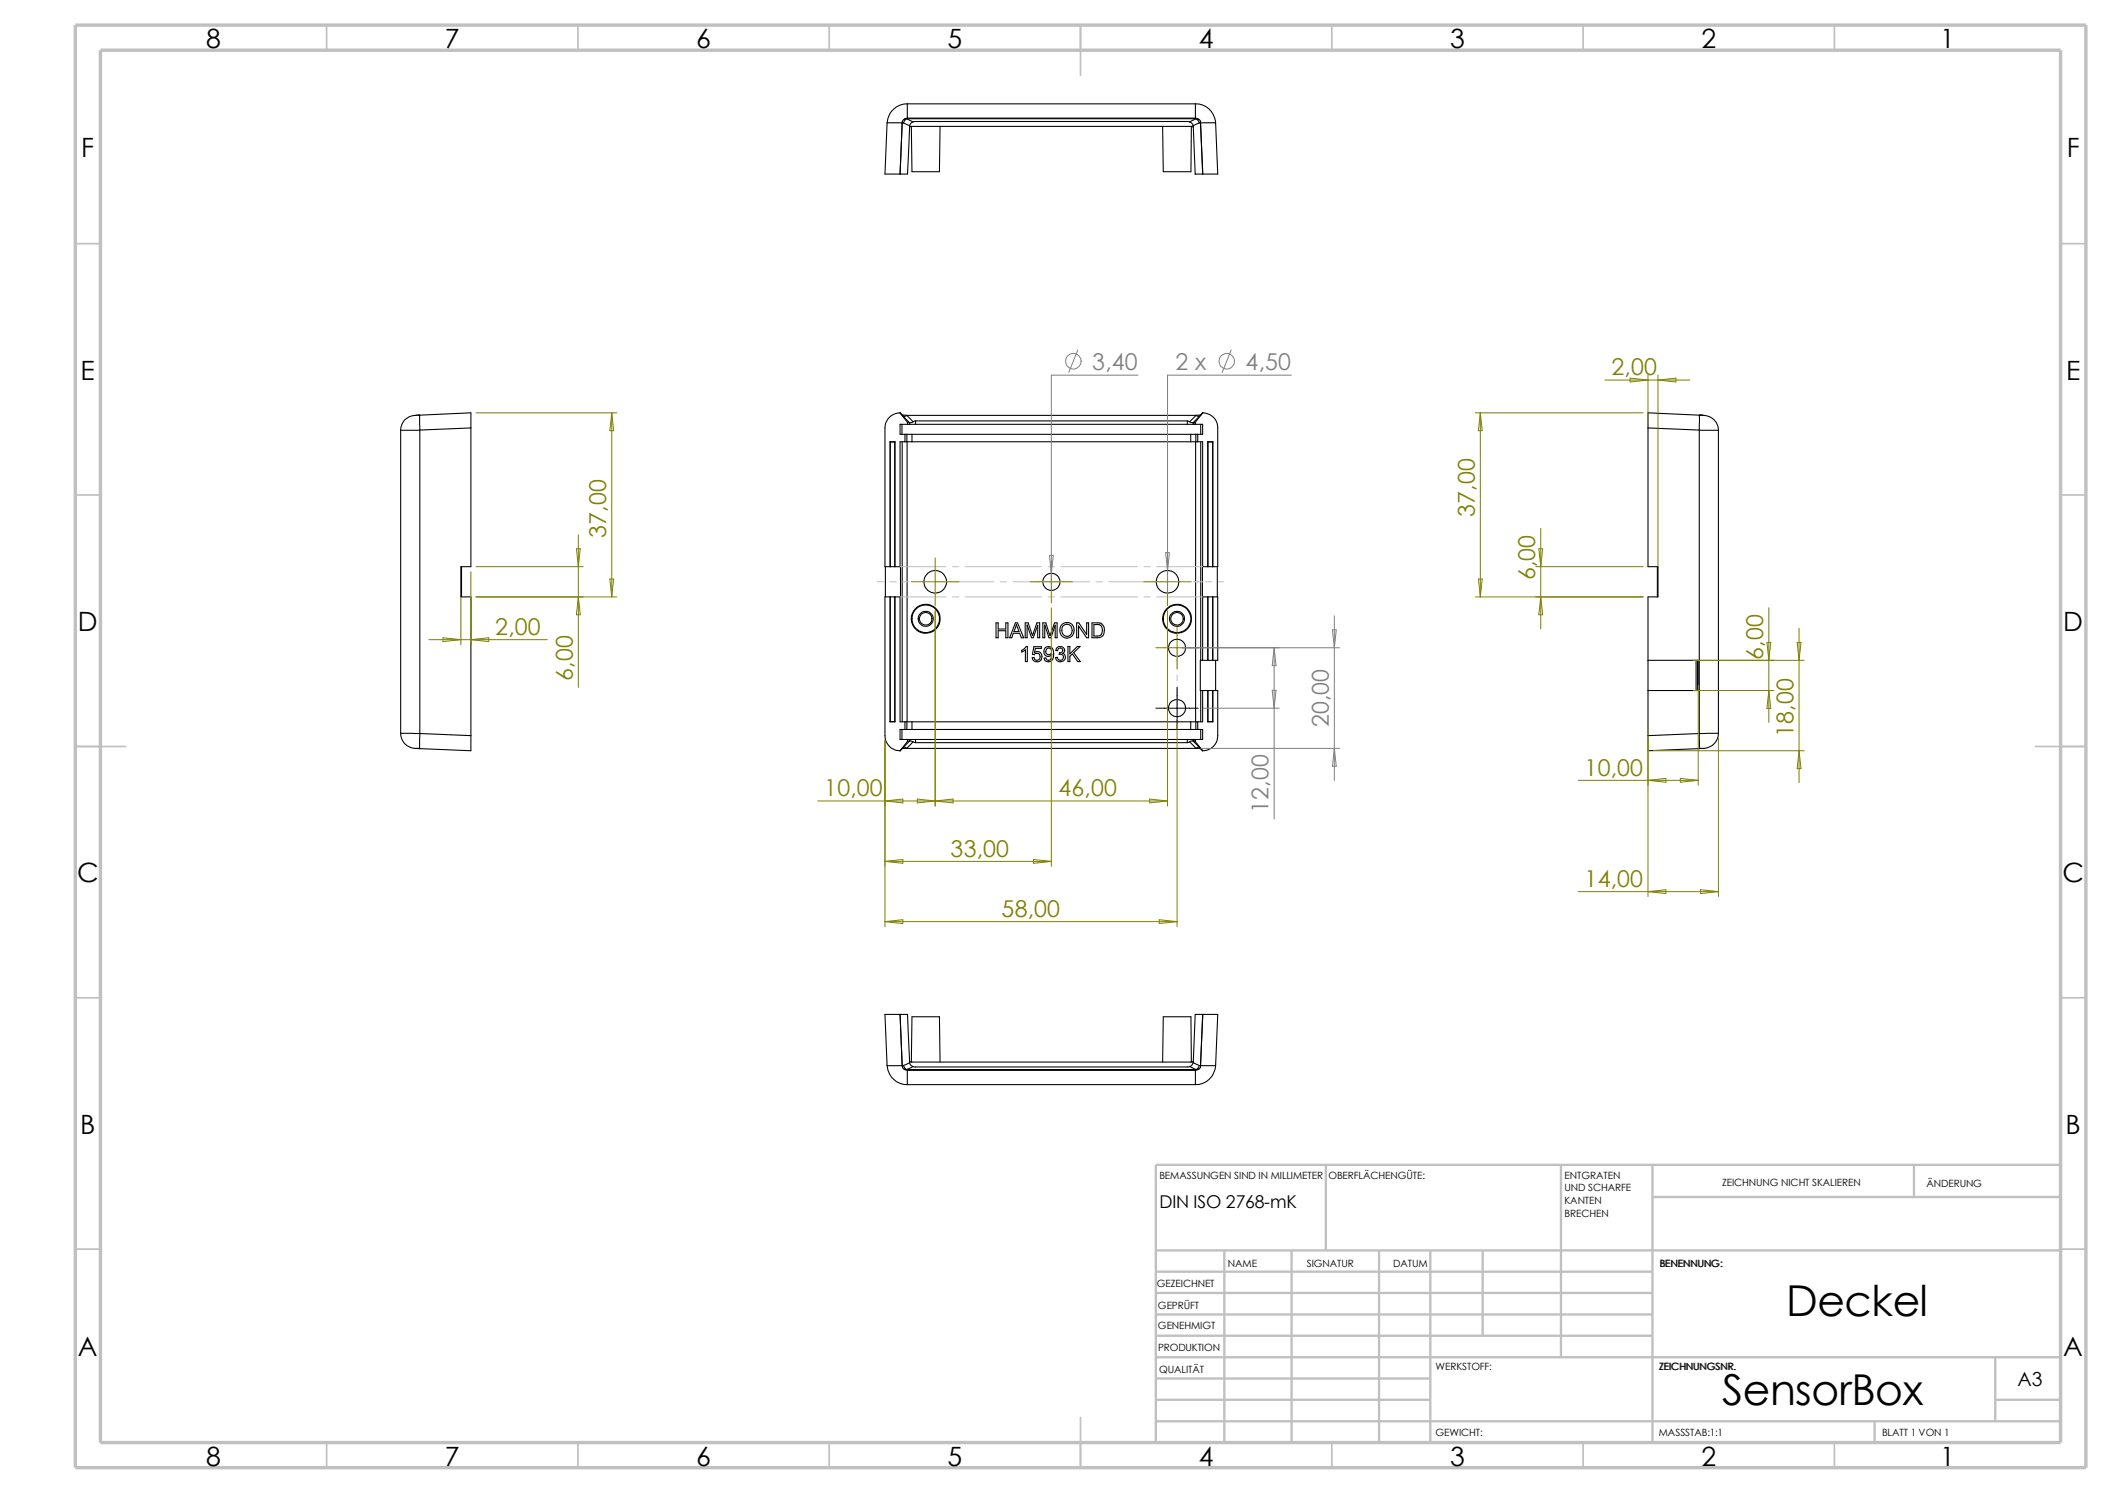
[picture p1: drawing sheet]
<svg xmlns="http://www.w3.org/2000/svg" width="420mm" height="297mm" viewBox="0 0 420 297" stroke-linecap="round" stroke-linejoin="round" font-family="sans-serif">
<g fill="none" stroke="#c0c0c0" stroke-width=".34">
<path d="M65 5v5M115 5v5M165 5v5M215 5v10M265 5v5M315 5v5M365 5v5M15 48.5h5M410 48.5h5M15 98.5h5M410 98.5h5M15 148.5h10"/>
<path d="M405 148.5h10M15 198.5h5M410 198.5h5M15 248.5h5M410 248.5h5M65 287v5M115 287v5M165 287v5M215 282v10M265 287v5M315 287v5M365 287v5"/>
</g>
<g fill="none" stroke="#c0c0c0" stroke-width=".47">
<path d="M263.8 231.7v17.1M310.6 231.7v38.3M328.8 231.7v55.3M328.8 238.1h81.2M380.8 231.7v6.4M410 231.7h-180v55.3M230 257.2h98.8M230 253h98.8M230 248.8h180M243.6 248.8v38.2M257 248.8v38.2M274.4 248.8v38.2"/>
<path d="M284.6 248.8v38.2M295 248.8v16.9M230 265.7h98.8M230 261.5h98.8M230 278.5h54.6M230 274.2h54.6M230 270h180M397 278.5h13M397 270v12.7M230 282.7h180M373 282.7v4.3"/>
</g>
<path d="M15 5h400v287h-400zM20 10h390v277h-390z" fill="none" stroke="#c0c0c0" stroke-width=".68" stroke-linecap="butt"/>
<g fill="none" stroke="#000" stroke-width=".21">
<path d="M176.5 24.5l-.4 10.1h3M179.5 24.4l-3 .1M179.5 24.3l.2 .2M179.5 24.4l-.4 10.2M179.5 24.1h.1M179.5 24.1v.3M179.7 24.5l1.3 .5M179.8 23.8l-.3 .3M180 23.7l-.2 .1M180.4 23.6l-.6 .2M180.4 23.6l-.4 .4-.3 .5M180.4 23.6l1.3 .7"/>
<path d="M180.4 23.6h57.6M180.5 20.7v2.8M180.5 20.7a4.1 4.1 0 0 0-4 3.8M180.5 23.5l-.5 .1M180.5 20.7h57.3M180.5 23.5h57.3M180.9 25.3l.3-.2h55.9l.3 .2M181 25l-.4 9.6h-1.5M181.3 25.1l.1 9.1h5.5l.1-9.1M181.7 24.3h55M181.7 24.3l-.5 .2-.2 .5M231.3 25.1l.1 9.1h5.5l.1-9.1"/>
<path d="M236.7 24.3l.4 .2 .3 .5M237.4 25l.4 9.6M237.8 34.6h.1M237.8 34.6h1.5M237.8 20.7a4 4 0 0 1 4.1 3.8M237.8 23.5l.7 .3M237.8 20.7v2.8M238 23.6l.5 .6 .1 .3M238 23.6l.5 .2M238 23.6l-1.3 .7M238.5 23.8l.3 .3M238.6 24.5l-1.2 .5"/>
<path d="M238.8 24.3l-.2 .2M238.8 24.4v.1M238.8 24.1v.3M238.8 24.5l.5 10.1M238.8 24.4l.5 10.2M238.8 24.1h.1M238.8 24.5h3.1M241.9 24.5l.4 10.1h-3M79.7 85.6v60.3M83.5 85.6h-3.8M83.5 82.6l10.2-.5v3M83.5 82.6h-.7a3 3 0 0 0-3.1 3"/>
<path d="M83.5 85.6v60.3M83.5 82.6v3M93.7 85.1v27.6h-2v6h2v27.6M93.7 85.1l-10.2 .5M177.1 87.9h1M177.1 87.9v24.8M177.1 87.9h.1M177.1 87.9h.9M178 87.9v24.8M178.1 87.9v24.8M178.1 87.9h-.1M179.1 82.1l.6 .7"/>
<path d="M179.1 82.1l.4 .5h.9M179.1 82.1l1.5 1.9M179.1 82.1h.1M179.1 82.1a3 3 0 0 0-3 3v27.6h3.1v6h-3.1v27.6a3 3 0 0 0 3 3.1M179.5 84.4v2M179.5 87.9v55.7M179.6 82.7l.1 .2M179.7 82.9l1.3 1.2M180 86.4v1.5M180.4 82.6l-.7 .3M180.4 82.6l1.3 1.3M180.4 82.6h57.6"/>
<path d="M180.4 87.9h-1.3v24.8M180.4 86.4v1.5M180.4 87.9h1M180.4 86.4h1M180.5 87.9v55.7M180.6 84l.4 .1M180.6 84v.4M180.6 84.4h.4M180.6 84.4h-1.5v2h1.3M181 84.1v.3M181 84.4h1.2M181 84.1h.1"/>
<path d="M181.4 87.9h55.5M181.4 86.4h55.5M181.4 86.4v1.5M181.7 83.9l-.7 .2M182.2 83.7l-.5 .2M182.2 83.7v.7M182.2 83.7h54M182.2 84.4h54M236.2 83.7v.7M236.2 83.7l.5 .2M236.2 84.4h1.2M236.7 83.9l.7 .2"/>
<path d="M236.9 86.4v1.5M236.9 87.9h1M236.9 86.4h1M237.4 84.1v.3M237.4 84.4h.3M237.4 84.1h.1M237.8 84l-.4 .1M237.8 84h.1M237.8 84v.4M237.8 84.4h.1M237.8 84.4h1.5v2h-1.4M237.9 87.9v55.7"/>
<path d="M237.9 87.9h1.4v24.8M237.9 86.4v1.5M238 82.6l-1.3 1.3M238 82.6l.6 .3M238.3 86.4v1.5M238.6 82.9l-1.2 1.2M238.7 82.7l-.1 .2M238.8 82.6h-.8M238.8 82.6h.1M238.9 84.4v2M238.9 87.9v43.5M239.3 82.1l-.7 .7"/>
<path d="M239.3 82.1l-1.5 1.9M239.3 82.1l-.5 .5M239.3 82.1h.1M239.3 82.1a2.96 2.96 0 0 1 3 3v27.6h-3.1v6h3.1v12.7h-3.4M240.3 87.9h1M240.3 87.9v24.8M240.3 87.9h.1M241.3 87.9v24.8M241.3 87.9h-1M327.9 85.1v27.6h2v6h-2v27.6M327.9 85.1l10.2 .5M338.1 82.6l-10.2-.5v3"/>
<path d="M338.1 82.6h.7a3.1 3.1 0 0 1 3.1 3M338.1 85.6v60.3M338.1 82.6v3M338.1 85.6h3.8M341.9 85.6v60.3M91.8 112.7v6M176.1 112.7v6M177.1 118.7v24.9M178 118.7v24.9M178.1 118.7v24.9M179.1 118.7v24.9h1.3M239.3 118.7v12.7"/>
<path d="M240.3 118.7v12.7M241.3 118.7v12.7M242.2 112.7v6M329.7 112.7v6M198.2 123.9h.4v1.2h1.5v-1.2h.4v3h-.4v-1.4h-1.5v1.4h-.4zM202 123.9h.4l1.3 3h-.5l-.3-.9h-1.3l-.3 .9h-.4zM202.2 124.2l.5 1.4h-1zM203.3 129.4l.5-.3 .4-.5h.2v3h-.4v-2.3l-.7 .4zM204 123.9h.6l.8 2.5 .9-2.5h.5v3h-.3v-2.5l-.9 2.5h-.4l-.9-2.6v2.6h-.3zM205.7 128.7h1.5v.3h-1.2l-.2 .8a.98 .98 0 0 1 1.4 .4 .98 .98 0 0 1-.6 1.4 .98 .98 0 0 1-1.2-.8h.3a.62 .62 0 0 0 .9 .5 .62 .62 0 0 0 .3-.9 .64 .64 0 0 0-.5-.4 .64 .64 0 0 0-.7 .3l-.3-.1zM207.5 123.9h.6l.8 2.5 .9-2.5h.5v3h-.4v-2.5l-.8 2.5h-.4l-.8-2.6v2.6h-.4zM207.9 128.9a1.08 1.08 0 0 1 1.3-.1 1.08 1.08 0 0 1 .4 1.2 1.24 1.24 0 0 1-1 1.7 .72 .72 0 0 1-.9-.8h.4l.1 .3 .4 .2a.89 .89 0 0 0 .7-1.2 .91 .91 0 0 1-1.3 .3 .91 .91 0 0 1-.3-1.3z"/>
<path d="M210.3 128.9a.83 .83 0 0 1 1.1-.2 .83 .83 0 0 1 .2 1.2l-.2 .1a.89 .89 0 0 1 .5 1.2 .89 .89 0 0 1-1.2 .4l-.6-.4-.1-.4h.4a.61 .61 0 0 0 .7 .5 .61 .61 0 0 0 .4-.7 .61 .61 0 0 0-.8-.4l.1-.3a.53 .53 0 0 0 .6-.5 .53 .53 0 0 0-.5-.6 .53 .53 0 0 0-.5 .7l-.3-.1zM211.2 124.4a1.46 1.46 0 0 1 1.9-.3 1.46 1.46 0 0 1 .5 1.8 1.41 1.41 0 0 1-1.6 1 1.41 1.41 0 0 1-1.1-1.5v-.6zM211.4 124.6a1.1 1.1 0 0 1 1.5-.2 1.1 1.1 0 0 1 .4 1.4 1.03 1.03 0 0 1-1.2 .8 1.03 1.03 0 0 1-.9-1.2zM212.5 128.6h.4v1.5l1.4-1.5h.6l-1.3 1.2 1.3 1.8h-.5l-1-1.5-.5 .5v1h-.4zM214.2 123.9h.4l1.6 2.3v-2.3h.4v3h-.4l-1.6-2.4v2.4h-.4zM217.3 123.9h1a1.37 1.37 0 0 1 1.4 2 1.12 1.12 0 0 1-1.4 1h-1zM217.6 124.2a1.38 1.38 0 0 1 1.6 .5 1.26 1.26 0 0 1-.1 1.5 1.26 1.26 0 0 1-1.5 .3zM238.9 131.4v6M238.9 137.4h3.4v8.9a2.96 2.96 0 0 1-3 3.1M238.9 137.4v6.2M239.3 137.4v6.2h-1.4M240.3 137.4v6.2"/>
<path d="M241.3 137.4v6.2M241.9 131.4v6M327.9 131.4h10v6h-10M337.4 131.4v6M337.7 131.4v6M79.7 145.9h3.8M79.7 145.9a3.1 3.1 0 0 0 3.5 3M83.2 148.9h.3M83.2 148.9h.1M83.5 145.9l10.2 .4M83.5 145.9v3M93.7 146.3v3.1l-10.2-.5"/>
<path d="M177.1 143.6h1M177.1 143.6h.9M177.1 143.6h.1M178 143.6h.1M179.1 149.4h.1M179.5 145.1v2M179.5 148.9h.9M179.5 148.9l-.4 .5M179.5 148.9h.1M179.7 148.7l-.6 .7M179.7 148.6l.7 .3M179.7 148.6l-.1 .2"/>
<path d="M180 143.6v1.5M180.4 148.9h57.6M180.4 145.1h-1.3v2h1.5M180.4 143.6v1.5M180.4 145.1h1M180.4 143.6h1M180.6 147.1v.4M180.6 147.1h.4M180.6 147.5l-1.5 1.9M181 147.1v.3M181 147.4l-.4 .1M181 147.4l-1.3 1.2"/>
<path d="M181 147.4l.7 .2M181 147.1h1.2M181 147.4h.1M181.4 143.6h55.5M181.4 145.1h55.5M181.4 143.6v1.5M181.7 147.6l.5 .1M181.7 147.6l-1.3 1.3M182.2 147.1v.6M182.2 147.7h54M182.2 147.1h54M236.2 147.1v.6"/>
<path d="M236.2 147.1h1.2M236.7 147.6l-.5 .1M236.7 147.6l1.3 1.3M236.9 143.6v1.5M236.9 145.1h1M236.9 143.6h1M237.4 147.4l1.2 1.2M237.4 147.4l-.7 .2M237.4 147.4h.1M237.4 147.4l.4 .1M237.4 147.1v.3M237.4 147.1h.4"/>
<path d="M237.8 147.5h.1M237.8 147.1v.4M237.8 147.1h.1M237.8 147.5l1.5 1.9M237.9 145.1h1.4v2h-1.5M237.9 143.6v1.5M238 148.9h.8M238.3 143.6v1.5M238.6 148.6l.1 .2M238.6 148.6l-.6 .3M238.6 148.7l.7 .7M238.8 148.9h.1"/>
<path d="M238.9 145.1v2M239 149l.3 .4M239.3 149.4h.1M240.3 143.6h1M240.3 143.6h.1M327.9 146.3v3.1l10.2-.5M338.1 145.9l-10.2 .4M338.1 145.9v3M341.9 145.9h-3.8M341.9 145.9a3.1 3.1 0 0 1-3.5 3h-.3M176.5 212a4.1 4.1 0 0 0 4 3.8M176.5 212h3"/>
<path d="M179.1 201.8h-3l.4 10.2M179.1 201.8h1.5l.4 9.6M179.1 201.8l.4 10.2M179.5 212v.3M179.5 212.3l.3 .3M179.5 212.3h.1M179.7 212l-.2 .1M179.7 212l.3 .5 .4 .3M179.8 212.6l.6 .2M179.8 212.6l.7 .3M180.4 212.8h57.6M180.5 212.9v2.9"/>
<path d="M180.5 215.8h57.3M180.5 212.9h57.3M180.9 211.2l.3 .1h55.9l.3-.1M181 211.4l-1.3 .6M181 211.4l.2 .5 .5 .3M181.3 211.3l.1-9h5.5l.1 9M181.7 212.2l-1.3 .6M181.7 212.2h55M231.3 211.3l.1-9h5.5l.1 9M236.7 212.2l1.3 .6M237.4 211.4l1.2 .6M237.4 211.4l-.3 .5-.4 .3"/>
<path d="M237.8 201.8l-.4 9.6M237.8 201.8h.1M237.8 201.8h1.5M237.8 212.9v2.9M238.5 212.6l-.5 .2M238.5 212.6l-.7 .3M238.6 212l.2 .1M238.6 212l-.1 .3-.5 .5M238.8 212h.1M238.8 212.3l-.3 .3M238.8 212v.3M238.8 212.3h.1"/>
<path d="M238.8 212h3.1M239.3 201.8l-.5 10.2M239.3 201.8h3l-.4 10.2M241.9 212a4 4 0 0 1-4.1 3.8"/>
<circle cx="186.1" cy="115.7" r="2.25"/>
<circle cx="209.2" cy="115.8" r="1.71"/>
<circle cx="232.3" cy="115.7" r="2.25"/>
<circle cx="184.2" cy="123.1" r="1.51"/>
<circle cx="184.2" cy="123.1" r="1.24"/>
<circle cx="184.2" cy="123.1" r="2.74"/>
<circle cx="184.2" cy="123.1" r="2.87"/>
<circle cx="208.6" cy="129.6" r=".64"/>
<circle cx="234.2" cy="123.1" r="1.51"/>
<circle cx="234.2" cy="123.1" r="1.24"/>
<circle cx="234.2" cy="123.1" r="2.74"/>
<circle cx="234.2" cy="123.1" r="2.87"/>
<circle cx="234.2" cy="128.9" r="1.7"/>
<circle cx="234.2" cy="140.9" r="1.69"/>
</g>
<g fill="none" stroke="#c0c0c0" stroke-width=".2">
<path d="M174.5 115.7h1.3M177 115.7h1.3M179.1 112.7h9.1M179.1 118.7h9.1M179.6 115.7h1.2M186.1 115.7h11.6M189.5 112.7h1.3M189.5 118.7h1.3M192 112.7h15.3M192 118.7h15.3M199 115.7h1.3M201.5 115.7h15.3"/>
<path d="M208.5 112.7h1.3M208.5 118.7h1.3M211.1 112.7h15.2M211.1 118.7h15.2M218.1 115.7h1.2M220.6 115.7h11.7M227.6 112.7h1.3M227.6 118.7h1.3M230.1 112.7h9.2M230.1 118.7h9.2M237.4 115.7h1.9M239.8 115.7h1.3"/>
<path d="M242.4 115.7h1.1M234.2 128.9v4.1M234.2 134.2v1.3M234.2 136.8v4.1"/>
</g>
<g fill="none" stroke="#808000" stroke-width=".2">
<path d="M319.3 75.6h16.9M324.3 75.2l3.6 .4-3.6 .4zM327.9 74.6v9.5M329.9 75.6l3.5-.4v.8zM329.9 74.6v38.1M94.7 82.1h28M121.7 82.1l.4 3.6h-.8zM121.7 82.1v36.6M293.5 82.1h33.4M294.5 82.1l.4 3.6h-.8zM294.5 82.1v36.6M91.7 118.7v9.6"/>
<path d="M93.7 113.7v14.6M94.7 118.7h28M94.7 112.7h21.3M114.7 109.2h.7l-.3 3.5zM115.1 106.4v30.3M115.1 118.7l.3 3.6h-.7zM121.3 115.2h.8l-.4 3.5zM181.3 115.7h9.5M186.1 111v9.5M205 115.7h8.4M209.2 111.5v8.4M227.5 115.7h9.5"/>
<path d="M232.3 111v9.5M293.5 118.7h33.4M294.1 115.2h.8l-.4 3.5zM305.5 112.7h21.4M306.2 109.2h.7l-.4 3.5zM306.5 118.7l.4 3.6h-.7zM306.5 105.1v20M85.3 127.3h23.6M88.1 126.9l3.6 .4-3.6 .3zM93.7 127.3l3.5-.4v.7zM186.1 121.5v38.9M209.2 120.9v51.4"/>
<path d="M230 128.9h8.4M232.3 121.5v38.9M234.2 124.7v8.4M336.9 131.4h22M336.9 137.4h16M337.9 136.4v19.8M351.5 127.8h.8l-.4 3.6zM351.9 137.4l.4 3.5h-.8zM351.9 120.9v22.8M357.5 127.8h.8l-.4 3.6zM357.9 125v30.7M162.7 159.3h69.6"/>
<path d="M176.1 147.4v37M176.1 159.3l3.5-.3v.7zM182.5 159l7.1 .7v-.7l-7.1 .7zM228.7 159l3.6 .3-3.6 .4zM234.2 144.1v40.3M314 155.2h23.9M327.9 144.6v33.8M327.9 155.2l3.5-.3v.7zM328.9 149.4h30M334.3 154.9l3.6 .3-3.6 .4zM341.9 146.9v31.5M357.9 149.4l.4 3.5h-.8z"/>
<path d="M176.1 171.4l3.5-.4v.7zM176.1 171.4h33.1M205.6 171l3.6 .4-3.6 .3zM314 177.4h27.9M327.9 177.4l3.5-.4v.8zM338.3 177l3.6 .4-3.6 .4zM176.1 183.3l3.5-.3v.7zM176.1 183.3h58.1M230.6 183l3.6 .3-3.6 .4z"/>
</g>
<path d="M234.2 136.7v8.4M230 140.9h8.4" fill="none" stroke="#000" stroke-width=".2"/>
<g fill="none" stroke="#808080" stroke-width=".2">
<path d="M214.4 69.6l-1.8 4.5M226.4 74.6h-17.2v42.8M244.9 69.6l-1.7 4.5M256.9 74.6h-24.6v43.4M208.8 110.5h.7l-.3 3.5zM231.9 109.9h.8l-.4 3.6zM235.2 128.9h31.3M253.1 137.3h.8l-.4 3.6zM253.5 128.9v34M253.5 128.9l.4 3.5h-.8zM265.1 125.3h.8l-.4 3.6zM265.5 122.5v32.7"/>
<path d="M238.9 148.9h27.6M239.4 140.9h15.1M265.5 148.9l.4 3.5h-.8z"/>
<circle cx="213.5" cy="71.9" r="1.55"/>
<circle cx="244.1" cy="71.9" r="1.55"/>
</g>
<g font-size="8.5">
<text x="355.4" y="261.8">Deckel</text>
<text x="342.6" y="279.4">SensorBox</text>
</g>
<g font-size="5.3">
<text x="41" y="9.6">8</text>
<text x="88.5" y="9.6">7</text>
<text x="138.5" y="9.6">6</text>
<text x="188.5" y="9.6">5</text>
<text x="238.5" y="9.6">4</text>
<text x="288.5" y="9.6">3</text>
<text x="338.5" y="9.6">2</text>
<text x="386" y="9.6">1</text>
<text x="16.2" y="31.3">F</text>
<text x="411.2" y="31.3">F</text>
<text x="16" y="75.6">E</text>
<text x="411" y="75.6">E</text>
<text x="15.5" y="125.6">D</text>
<text x="410.5" y="125.6">D</text>
<text x="15.3" y="175.6">C</text>
<text x="410.3" y="175.6">C</text>
<text x="16" y="225.6">B</text>
<text x="411" y="225.6">B</text>
<text x="15.5" y="269.8">A</text>
<text x="410.5" y="269.8">A</text>
<text x="41" y="291.6">8</text>
<text x="88.5" y="291.6">7</text>
<text x="138.5" y="291.6">6</text>
<text x="188.5" y="291.6">5</text>
<text x="238.5" y="291.6">4</text>
<text x="288.5" y="291.6">3</text>
<text x="338.5" y="291.6">2</text>
<text x="386" y="291.6">1</text>
</g>
<g font-size="4.6" fill="#808080">
<text x="217.3" y="73.7">3,40</text>
<text x="233.9" y="73.7">2 x</text>
<text x="247.8" y="73.7">4,50</text>
<text x="264.4" y="144.7" transform="rotate(-90 264.4 144.7)">20,00</text>
<text x="252.4" y="161.6" transform="rotate(-90 252.4 161.6)">12,00</text>
</g>
<g font-size="4.6" fill="#808000">
<text x="320.6" y="74.7">2,00</text>
<text x="120.6" y="107" transform="rotate(-90 120.6 107)">37,00</text>
<text x="293.4" y="102.8" transform="rotate(-90 293.4 102.8)">37,00</text>
<text x="305.4" y="115.5" transform="rotate(-90 305.4 115.5)">6,00</text>
<text x="98.5" y="126.3">2,00</text>
<text x="350.8" y="131.2" transform="rotate(-90 350.8 131.2)">6,00</text>
<text x="114" y="135.4" transform="rotate(-90 114 135.4)">6,00</text>
<text x="356.8" y="146.5" transform="rotate(-90 356.8 146.5)">18,00</text>
<text x="315.3" y="154.3">10,00</text>
<text x="164" y="158.4">10,00</text>
<text x="210.6" y="158.4">46,00</text>
<text x="189.1" y="170.4">33,00</text>
<text x="315.3" y="176.4">14,00</text>
<text x="199.3" y="182.4">58,00</text>
</g>
<text font-size="3.9" x="401.4" y="275.6">A3</text>
<text font-size="3.5" x="230.7" y="240.3">DIN ISO 2768-mK</text>
<g font-size="2">
<text x="230.7" y="234.6">BEMASSUNGEN SIND IN MILLIMETER</text>
<text x="264.3" y="234.6">OBERFLÄCHENGÜTE:</text>
<text x="311.3" y="234.5">ENTGRATEN</text>
<text x="311.3" y="237">UND SCHARFE</text>
<text x="311.3" y="239.5">KANTEN</text>
<text x="342.6" y="236">ZEICHNUNG NICHT SKALIEREN</text>
<text x="383.3" y="236.2">ÄNDERUNG</text>
<text x="311.3" y="242">BRECHEN</text>
<text x="260" y="252">SIGNATUR</text>
<text x="277.2" y="252">DATUM</text>
<text x="330.2" y="252">BENENNUNG:</text>
<text x="230.2" y="256.1">GEZEICHNET</text>
<text x="244.3" y="252.1">NAME</text>
<text x="230.4" y="260.4">GEPRÜFT</text>
<text x="230.4" y="264.5">GENEHMIGT</text>
<text x="230.4" y="268.8">PRODUKTION</text>
<text x="230.6" y="273.2">QUALITÄT</text>
<text x="285.6" y="272.5">WERKSTOFF:</text>
<text x="330" y="272.5">ZEICHNUNGSNR.</text>
<text x="285.6" y="285.6">GEWICHT:</text>
<text x="330" y="285.6">MASSSTAB:1:1</text>
<text x="374.4" y="285.6">BLATT 1 VON 1</text>
</g>
</svg>
